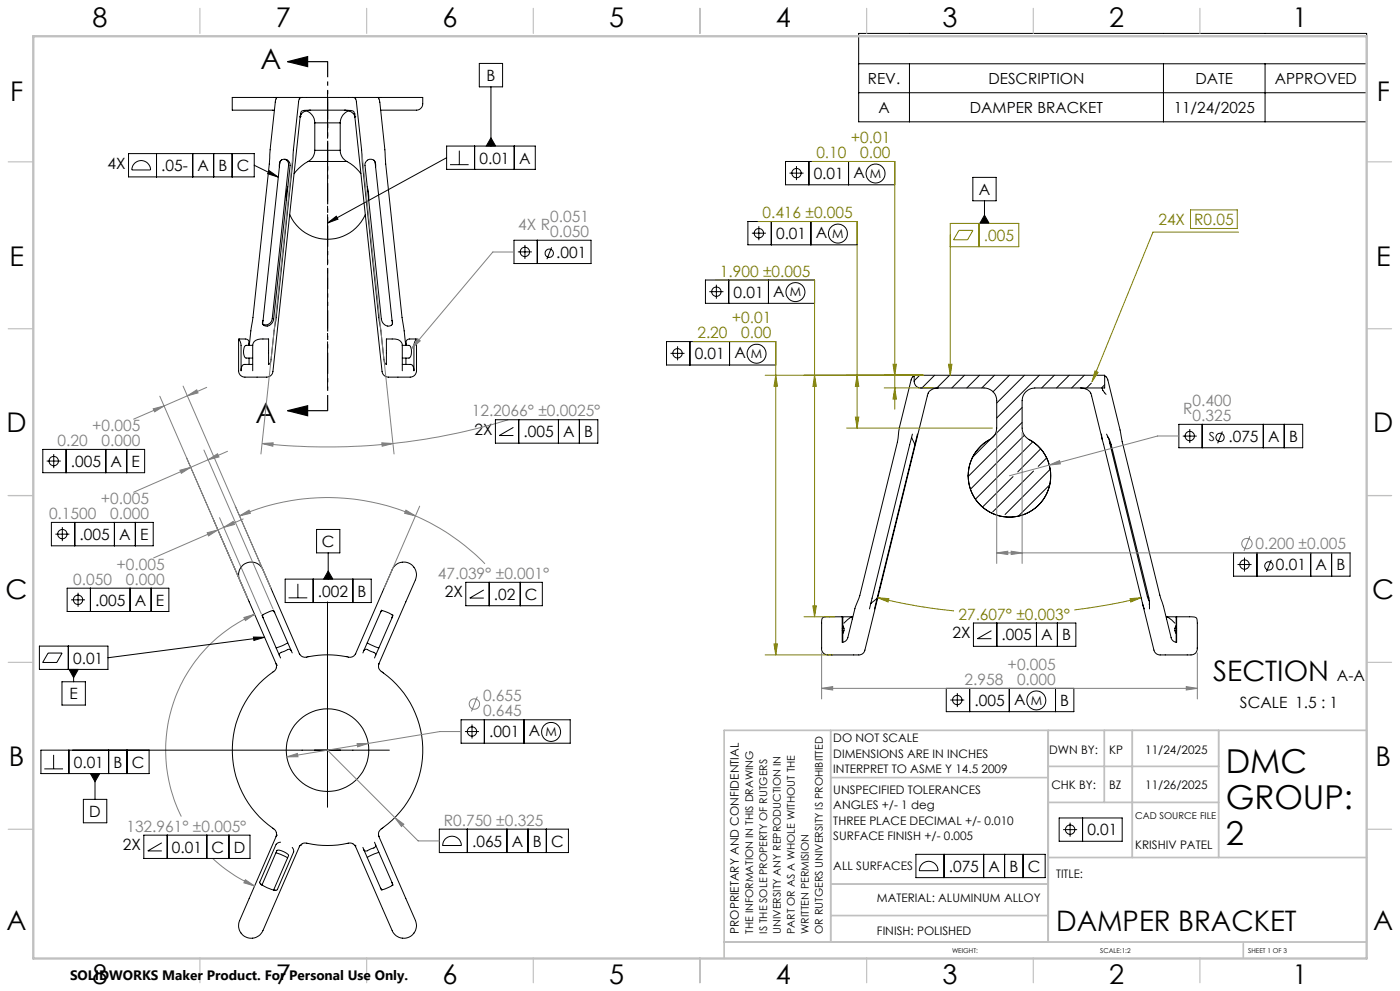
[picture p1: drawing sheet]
<svg xmlns="http://www.w3.org/2000/svg" width="420mm" height="297mm" viewBox="0 0 420 297" stroke-linecap="round" stroke-linejoin="round" font-family="sans-serif">
<g fill="none" stroke="#000" stroke-width=".3">
<path d="M143.8 19h7v7h-7zM257.6 10h152.4v26.5h-152.4zM257.6 19.1h152.4M272.8 19.1v17.4M349 19.1v17.4M379.5 19.1v17.4M82.9 29.2l-1.9 15.7-.2 4.3-4.9 46-1.1 8.3M82.9 29.2h-13.2v3.8l12.6 .1M82.9 29.2h7.8M90.1 34.9l-8.2 76.4a1.88 1.88 0 0 1-1.9 1.7h-5.6a2.17 2.17 0 0 1-2.8-1.9v-9.5M90.1 34.9h.1M90.2 34.2h.1"/>
<path d="M90.2 34.2l-.1 .7M90.7 29.2a1.27 1.27 0 0 0-1.1 1.4l-6.7 64.6-1.6 12.6a1.41 1.41 0 0 1-.7 1.4v-7.6h-1.7a2.45 2.45 0 0 0-3.1 1.9M90.7 29.2h15.1M91.3 33.1a3.8 3.8 0 0 1 3.1 3.7M91.9 33.2l-.2 .1a2.22 2.22 0 0 0-1.6 1.7M92.9 33l-.6 .1a1.81 1.81 0 0 0-2 .5l-.1 .6M92.9 33h.3M93.1 33h10.3M94.4 36.8h7.7M94.4 36.8v8.2M102.1 36.8v8.2M103.3 33l1.5 .1a1.1 1.1 0 0 1 1.5 1.1"/>
<path d="M104.7 33.3a2.12 2.12 0 0 1 1.8 1.8M105.1 33.1a3.8 3.8 0 0 0-3 3.7M105.8 29.2a1.28 1.28 0 0 1 1.1 1.4l6.7 64.6 1.6 12.6a1.41 1.41 0 0 0 .7 1.4v-7.6h1.8a2.44 2.44 0 0 1 3 1.9M105.8 29.2h7.8M106.3 34.2h.1M106.3 34.2l.1 .7M106.4 34.9l.1 .2M106.4 34.9h.1M106.5 35.1l8.1 76.2a1.95 1.95 0 0 0 1.9 1.7h6.2a1.97 1.97 0 0 0 2.3-1.9v-9.5M113.6 29.2h13.2v1.9a2.14 2.14 0 0 1-2.7 1.9h-9.9M113.6 29.2l.3 1.4 1.6 14.3 .2 4.3 4.9 46 1.1 8.3M147.3 26v17.8"/>
<path d="M257.6 27.8h152.4M38.6 46h37.7v7h-37.7zM40.3 49a2.8 2.8 0 0 1 3.1-.7 2.8 2.8 0 0 1 1.8 2.6h-5.7l.3-1.1zM47 46v7M57.8 46v7M64.1 46v7M69.6 46v7M76.3 49.5l7.2 3.6M80.8 51.1l2.7 2-3.2-1zM83.8 50l-4.9 46M83.9 48.9l-.1 1.1M84.2 48.1l-.3 .9"/>
<path d="M84.4 48a1.69 1.69 0 0 1 1.8-.1 1.69 1.69 0 0 1 .8 1.7l-4.9 46a1.95 1.95 0 0 1-1.1 1.9 1.95 1.95 0 0 1-2.2-.4l.1-1.1M84.4 48a1.82 1.82 0 0 0-.6 2M84.5 48h-.1M85.3 47.8a1.47 1.47 0 0 1 1.3 1.7l-4.9 46a1.94 1.94 0 0 1-2.9 1.6M86.3 55.9l-.3 1.8-.1 2.4M92.4 48.4l-1.9 1.3-2.3 2.4M92.4 48.4h11.7M94.4 45a3.7 3.7 0 0 1-2 3.4M94.4 45h7.7M102.1 45a3.9 3.9 0 0 0 2 3.4M104.1 48.4l1.9 1.3 2.3 2.4M110.2 55.9l.3 1.8 .1 2.4"/>
<path d="M112.2 48l.3 .6 .2 1.4M112.7 50a1.66 1.66 0 0 0-1.3-2.3 1.66 1.66 0 0 0-1.9 1.9l4.9 46a2.05 2.05 0 0 0 3.2 1.7l.2-.3-.2-1M112.7 50l4.9 46M134 43.8h26.6v7h-26.6zM134 47.3l-35.8 19.5M135 49.4h5.6M137.8 45.2v4.2M142.4 43.8v7M147.3 41.3l1.4 2.5h-2.8zM154.3 43.8v7M235.7 48.4h32.7v7h-32.7zM236.9 51.9h4.2"/>
<path d="M238.9 49.8v4.2M242.7 48.4v7M254.6 48.4v7M291.9 53.2h6.9v7h-6.9zM86.9 64.3a12.4 12.4 0 0 0 11.4 7.4 12.4 12.4 0 0 0 11.3-7.4M98.2 66.8l2.7-2 .5 .9zM154.2 72h23.1v7h-23.1zM155.4 75.5h4.2M157.5 73.4v4.2M161.2 72v7M165.5 74.1l-1.4 3.6M224.4 66.4h32.7v7h-32.7z"/>
<path d="M225.6 69.9h4.2M227.6 67.8v4.2M231.4 66.4v7M243.3 66.4v7M295.3 64.5l1.5 2.5h-2.9zM295.3 60.2v6.8M78.9 96l-.1 1.1M117.6 96l.1 1.1M211.6 83.9h32.8v7h-32.8zM212.8 87.4h4.2M214.9 85.3v4.2M218.6 83.9v7"/>
<path d="M230.5 83.9v7M74.6 103.5a1.21 1.21 0 0 0-1-1.9h-2l.5 .9 .2 1v7.6l.1-.5a1.06 1.06 0 0 1 1-1.4h2.4M74.7 102.7v.8M74.7 107.3v1.9M75.8 103.5h-2a2.71 2.71 0 0 0 0 3.8h2M75.8 103.5v7.6M120.7 103.5h2a2.79 2.79 0 0 1 0 3.8h-2M120.7 103.5v7.6M121.8 102.7v.8M121.8 107.3v1.9M121.9 103.5a1.24 1.24 0 0 1 1-1.9h2l-.7 1.8v7.7v-.4a1.2 1.2 0 0 0-1.1-1.5h-2.4M200 102.4h32.7v7h-32.7z"/>
<path d="M201.2 105.9h4.2M203.3 103.8v4.2M207 102.4v7M218.9 102.4v7M274.2 112.6l-.6 .6-.3 .7-3.5 14.3-.6 4.2-11.2 46-1.4 3.5-2.2 9.2a1.79 1.79 0 0 1-1.7 1.4v-7.6l.1 .1v7.5M275.9 112.5l-1.7 1.6M276.5 116.3h.1M280.4 112.5l-3.8 3.8M281.5 116.3a2.9 2.9 0 0 0-3.3 2.3l-18.7 76.2a1.85 1.85 0 0 1-1.9 1.5h-8.8a2 2 0 0 1-2.3-1.9M284.9 112.5l-3.8 3.8M289.3 112.5l-3.8 3.8M293.9 112.5l-3.8 3.8"/>
<path d="M298.3 112.5l-3.8 3.8M302.8 112.5l-4.9 4.9M307.3 112.5l-8.3 8.3M311.8 112.5l-12.8 12.8M316.3 112.5l-3.8 3.8M320.8 112.5l-3.8 3.8M324.2 116.3a2.85 2.85 0 0 1 3.3 2.3l3.2 13.2M325.3 112.5l-3.8 3.8M327.4 114.8l-1.4 1.5M330.7 116.3l.2 .7 .9 1.2M331.4 112.6l.6 .5 .4 .8 3.6 15 .7 3.5 11.2 46 1.1 3.3 2.3 9.4a1.71 1.71 0 0 0 1.7 1.4v-7.6l-.2 7.6M331.4 115.3l-1 1"/>
<path d="M12.8 134.7h30.6v7h-30.6zM14 138.2h4.2M16.1 136.1v4.2M19.8 134.7v7M31.7 134.7v7M38 134.7v7M148.6 125.8h30.8v7h-30.8zM154 128.1l-4.2 2.4h4.2M155.6 125.8v7M167.5 125.8v7M173.8 125.8v7M273.4 131.1l1.1 2.2"/>
<path d="M273.7 130.1l-12.9 52.4M275.2 130.1l-12.1 49.2M297 131.7a12.4 12.4 0 0 0-3.7 18.8 12.4 12.4 0 0 0 19.1 0 12.4 12.4 0 0 0-3.8-18.8M297 131.7a3.8 3.8 0 0 0 2-3.4v-8.2a3.8 3.8 0 0 0-3.8-3.8h-19a1.91 1.91 0 0 1-2-1.9v-1.9h57.2v3.8h-21a3.9 3.9 0 0 0-3.8 3.8v8.2a3.8 3.8 0 0 0 2 3.4M306.6 122.1l-14.8 14.9M306.6 126.6l-16.2 16.2M307.3 130.5l-16.2 16.1M309.8 132.4l-17.2 17.2M312.2 134.5l-6.9 6.9M314 137.2l-2.5 2.6M330.4 130.1l.3 1.6 12 49 .6 1.8M332 130.1l1.3 3.1 11.4 46 .1 3.3"/>
<path d="M332.2 130.9l.5 .8M332.8 131.7l11.4 47.1 .6 1.4M353.7 127.2h37.1v7h-37.1zM354.8 130.7h4.2M356.9 128.6v4.2M360.6 127.2v7M366.7 129.3l-1.4 3.6M379 127.2v7M385.3 127.2v7M15.4 156.6h30.6v7h-30.6zM18.7 158v4.2M22.4 156.6v7"/>
<path d="M34.3 156.6v7M40.6 156.6v7M95 158.7h7v7h-7zM303.9 142.8l-9.2 9.2M310.1 141.2l-12.3 12.2M314.9 145.3l-9.4 9.4M315.1 140.6l-13.6 13.6M16.6 160.1h4.2M20.1 176.3h30.6v7h-30.6zM21.3 179.8h4.2M23.4 177.7v4.2M27.1 176.3v7"/>
<path d="M39 176.3v7M45.3 176.3v7M85.5 173.6h25.9v7h-25.9zM86.6 179.2h5.6M89.4 175v4.2M93.9 173.6v7M98.5 171.1l1.4 2.5h-2.8zM98.5 165.7v7.9M105.9 173.6v7M139.7 174.5h23v7h-23zM145.1 176.8l-4.2 2.4h4.2M146.8 174.5v7"/>
<path d="M156.1 174.5v7M263.1 179.3l-1.9 1.6M263.1 179.3l-.7 3.2M370.1 165.7h34.9v7h-34.9zM371.3 169.2h4.2M373.3 167.1v4.2M377.1 165.7v7M381.4 167.8l-1.5 3.6M393.2 165.7v7M399.5 165.7v7M11.8 193.6h20.6v7h-20.6zM14.4 195.7h4.2l-1.6 2.8h-4.2z"/>
<path d="M20.5 193.6v7M76 190.9l3.4 .1-3.2 .9zM78.6 184.4l.3 .7M78.9 185.1l4.9 11.3M79.4 191l-47 6.1M82.1 182.8l.3 .8M82.4 183.6l-.3-.5a3.4 3.4 0 0 0-2.7 .8l-.6 .4 .1 .8M82.4 183.6l4.9 11.3M82.8 198.9l.1 .5M82.9 199.4h.1M82.9 199.4l-.3 1.4a28.9 28.9 0 0 0 0 48.1l.3 .7v.7M83.8 196.4l.4 .8"/>
<path d="M86.3 192.7l-3.5 1.5M87.3 194.9a1.86 1.86 0 0 0-2.2 .4l-1.2 .5-.1 .6M87.3 194.9l.4 .8M89.8 195.9l.1 .2M89.9 196.1l-11-25.4a3.8 3.8 0 0 0-5-1.9 3.8 3.8 0 0 0-2 5l11 25.3M89.9 196.1a2.12 2.12 0 0 0 2.8 .7 31.3 31.3 0 0 1 12.4 .2l1.1-.4 .4-.5M98.2 180.4v61.5M106.6 196.1l11.1-25.4a3.8 3.8 0 0 1 5-1.9 3.8 3.8 0 0 1 1.9 5l-11 25.3M106.7 195.9l-.1 .2M109.2 194.9a1.86 1.86 0 0 1 2.2 .4 1.27 1.27 0 0 1 1.3 1.1M109.2 194.9l-.3 .8M110.2 192.7l3.5 1.5"/>
<path d="M112.7 196.4l-.3 .8M113.6 199.1a2.14 2.14 0 0 0 1.4 2.6 28.7 28.7 0 0 1-1.1 47.1l-.3 .5v1.2M113.7 198.9l-.1 .2M114.1 183.6l-4.9 11.3M114.4 182.8l-.3 .8M114.7 183l.7 .2a3.8 3.8 0 0 1 2.3 1.3l-.1 .6M114.7 183l-.6 .6M117.6 185.1l-4.9 11.3M117.9 184.4l-.3 .7M246.5 194.1v.3M252.8 187.5l.4 1-.4 1.4M255.7 184.9h-7.5a1.38 1.38 0 0 0-1.5 .3 1.38 1.38 0 0 0-.2 1.6v7.6"/>
<path d="M255.7 184.9l-1.4 .8-1.1 1.1M255.7 184.9v.7M292 186.7h30.8v7h-30.8zM297.4 189l-4.2 2.4h4.2M299 186.7v7M310.9 186.7v7M317.2 186.7v7M342.7 180.8l3.5 14a1.85 1.85 0 0 0 1.9 1.5h8.8a1.97 1.97 0 0 0 2.3-1.9v-8.2a1.25 1.25 0 0 0-1.8-1.3h-7.4M344.8 180.8v.4M350 184.9l.9 .4 1.6 1.5M350 184.9v.7M352.8 187.5l-.3 .9 .1 1 .2 .5"/>
<path d="M18.6 204.3h7v7h-7zM20.7 200.6h2.8l-1.4 2.5zM22.1 200.6v3.7M138.3 215.7h32.8v7h-32.8zM139.5 219.2h4.2M141.6 217.1v4.2M145.3 215.7v7M157.2 215.7v7M283.9 206.3h38.3v7h-38.3zM285.1 209.8h4.2M287.2 207.7v4.2M290.9 206.3v7"/>
<path d="M302.8 206.3v7M316.7 206.3v7M13.3 230.4h5.6M16.1 226.2v4.2M20.7 224.8v7M25 239.6h7v7h-7zM27.1 231.8h2.8l-1.4 2.5zM28.5 231.8v7.8M32.6 224.8v7M38.1 224.8v7M44.7 224.8v7h-32.4v-7h104.5M43.1 250.3h31.9v7h-31.9z"/>
<path d="M48.5 252.6l-4.2 2.4h4.2M50.2 250.3v7M62.1 250.3v7M68.7 250.3v7M82.8 255.6l3.5 1.5M82.9 250.5l-11 25.4a3.8 3.8 0 0 0 2 5 3.8 3.8 0 0 0 5-2l11-25.3M82.9 250.3h.1M82.9 250.3l-.1 .5M84.2 252.4l-.9 .3-.5 .3-4.9 11.4 .7 .9M87.7 254l.4 .8v.5l-4.9 11.3-1.1 .2M90.1 253.4h.1M90.1 253.4l-.3 .4"/>
<path d="M90.1 253.4l.8-.7h.7a31.5 31.5 0 0 0 13.6 0l1.3 .7M106.5 253.4h.1M106.5 253.4l.2 .4M108.9 254l.3 .7M109.2 254.7l4.9 11.3M112.4 252.4l.3 .8M112.7 253.2a1.46 1.46 0 0 1-1.5 1.3 1.57 1.57 0 0 1-2 .2M112.7 253.2l4.9 11.3M113.6 250.5l11 25.4a3.8 3.8 0 0 1-1.9 5 3.8 3.8 0 0 1-5-2l-11.1-25.3M113.6 250.5v.1M113.6 250.6l.1 .2M113.7 255.4l-3.5 1.6"/>
<path d="M131.8 248.5h38.7v7h-38.7zM133.6 251.5a2.82 2.82 0 0 1 3-.7 2.82 2.82 0 0 1 1.8 2.6h-5.6l.2-1.1zM140.2 248.5v7M152.1 248.5v7M158.4 248.5v7M163.9 248.5v7M274.8 256h38.7v7h-38.7zM276.6 259a2.8 2.8 0 0 1 3.1-.7 2.8 2.8 0 0 1 1.7 2.6h-5.6l.2-1.1zM283.2 256v7M295.1 256v7M301.4 256v7M306.9 256v7"/>
<path d="M317.7 245.1h19v7h-19zM318.9 248.6h4.2M321 246.6v4.2M324.8 245.1v7M78.1 264.8a9.7 9.7 0 0 0 4.6 2M78.6 265.2l4.5-10.3a4 4 0 0 1 3.5 1.5l-4.5 10.3M114.1 266l.6 .7M114.1 266l.3 .8M117.6 264.5l.1 .9M117.6 264.5l.3 .8M117.7 265.4l-3 1.3"/>
<circle cx="238.9" cy="51.9" r="1.4"/>
<circle cx="262.7" cy="52" r="2.85"/>
<circle cx="157.5" cy="75.5" r="1.4"/>
<circle cx="164.8" cy="75.9" r="1.25"/>
<circle cx="227.7" cy="69.9" r="1.4"/>
<circle cx="251.4" cy="70" r="2.83"/>
<circle cx="214.9" cy="87.4" r="1.41"/>
<circle cx="238.6" cy="87.5" r="2.84"/>
<circle cx="203.2" cy="105.9" r="1.4"/>
<circle cx="227" cy="106" r="2.85"/>
<circle cx="16.1" cy="138.2" r="1.41"/>
<circle cx="356.9" cy="130.7" r="1.4"/>
<circle cx="366" cy="131.1" r="1.25"/>
<circle cx="18.7" cy="160.1" r="1.39"/>
<circle cx="23.4" cy="179.8" r="1.4"/>
<circle cx="373.4" cy="169.2" r="1.4"/>
<circle cx="380.7" cy="169.6" r="1.26"/>
<circle cx="141.6" cy="219.2" r="1.4"/>
<circle cx="165.3" cy="219.4" r="2.85"/>
<circle cx="287.2" cy="209.8" r="1.4"/>
<circle cx="310.9" cy="209.9" r="2.85"/>
<circle cx="98.3" cy="224.8" r="12.4"/>
<circle cx="321" cy="248.6" r="1.4"/>
</g>
<g fill="none" stroke="#808080" stroke-width=".3">
<path d="M87.9 46.2l-9.6 89.9M108.6 46.2l9.6 89.9M154.2 75.5h-6.4l-24.2 28.8M47.9 118.7l26.4 60.5-10.2-23.3M54.9 115.7l26.3 60.5M56.2 118.6l2.8-1.8 .4 1zM62 116.1l-21.9 9.5M125.3 101.5l.8 .7-2.5 2.1zM46 122.5l3.2-.8-2.8 1.7zM61.2 134.9l20.7 47.6M62.4 137.8l2.9-1.8 .4 .9zM68.3 135.3l-28.2 12.2"/>
<path d="M78.6 132.9l3.4-.2-.2 1zM78.6 132.9a188.9 188.9 0 0 0 39.3 0M114.5 132.7l3.4 .2-3.2 .8zM152.5 125.8a189.2 189.2 0 0 1-34.6 7.1M299 129.6v39.3M306.6 129.6v39.3M314.8 139.4l3.1-1.4 .2 1zM353.7 130.7h-6.4l-44.5 11.9M54 140.9l3.2-.9-2.8 1.8zM62.2 159.7l3.2-.9-2.9 1.8zM65.4 158.8l-19.3 8.4M65.9 155.1l12.5 28.9"/>
<path d="M67.1 158l2.9-1.7 .3 .9zM67.1 158l-1.7 .8M71.9 154.6l2.8-1.7 .4 .9zM71.9 154.6a66 66 0 0 1 52.7 0M73 155.5l-5.9 2.5M121.8 152.9l2.8 1.7-3.2-.8zM124.6 154.6a66.4 66.4 0 0 1 20.9 14.4M125.9 151.7l-10.6 24.5M299 165.7l3.3-.5v1zM299 165.7h106.1M303.4 165.2l3.2 .5-3.2 .5zM375 160.7l-1.8 4.4"/>
<path d="M73.2 185.1l3.2-1-2.8 1.9zM76.4 184.1a44.4 44.4 0 0 0-22 60.6M246.5 195.6v13.9M359.2 195.6v13.9M138.3 219.2h-6.3l-21.5 3.6M143.2 208.8l-1.8 4.4M246.5 206.3l3.3-.5v1zM246.5 206.3h112.7M355.9 205.8l3.3 .5-3.3 .5zM86 226.8l3.2-1 .2 1zM98.2 224.8l27.2 27.2h6.4M107.1 222.8h3.4l-3.2 1z"/>
<path d="M110.5 222.8l-24.5 4M63.8 257.3a44.7 44.7 0 0 0 12.6 8.2M118.5 245l2.6 2-.7 .7zM73.6 263.7l2.8 1.8-3.2-.9z"/>
<circle cx="374.1" cy="162.9" r="1.56"/>
<circle cx="142.3" cy="211" r="1.55"/>
</g>
<g fill="none" stroke="#808000" stroke-width=".3">
<path d="M243.6 48.4h24.8v74.2M227.4 66.4h29.7v61.9M285.1 73.9h20.5v-6.9h-20.5v45.5M287.7 69h4.2l-1.6 2.9h-4.2zM293.7 67v6.9M357.2 62.9h14v5.6h-14zM371.5 69.6h-25.6l-18.3 44.8M214.7 83.9h29.7v101M207.9 102.4h24.8v93.9M229.6 112.5h47.4M232.7 112.5l.5 3.3h-1zM244.4 112.5l.5 3.3h-1z"/>
<path d="M257.1 112.5l.5 3.3h-1zM265.3 116.3h14.7M267.9 109.2h1l-.5 3.3zM268.4 116.3l.5 3.3h-1zM284.6 109.2h1l-.5 3.3zM328.5 111.2l.9 .4-1.8 2.8zM254 128.3h43.7M256.6 125h1l-.5 3.3zM263.3 179.1l3.4 .3-.3 1zM263.3 179.1l11.4 2.4 11.5 1.6M339 179.4l3.3-.3-3.1 1.3zM342.3 179.1l-9 2-11 1.7"/>
<path d="M229.6 196.3h20.2M232.2 193h1l-.5 3.3zM241.2 184.9h9.3M243.9 181.6h1l-.5 3.3z"/>
</g>
<path d="M86.3 18.5l6-1.5v3zM86.3 18.5h12M86.3 123.1l6-1.5v3zM86.3 123.1h12" fill="none" stroke="#000" stroke-width=".35"/>
<path d="M98.3 27.3v89.1" fill="none" stroke="#000" stroke-width=".3" stroke-dasharray="15.2 1.3 1.3 1.3" stroke-dashoffset="1.2" stroke-linecap="butt"/>
<path d="M98.3 51.4v-20.9" fill="none" stroke="#000" stroke-width=".3" stroke-dasharray="15.2 1.3 1.3 1.3" stroke-dashoffset="6.7" stroke-linecap="butt"/>
<path d="M98.3 18.5v104.6" fill="none" stroke="#000" stroke-width=".35" stroke-dasharray="6.3 1.3 1.3 1.3 1.3 1.3" stroke-dashoffset="1.7" stroke-linecap="butt"/>
<path d="M217.2 218.9h192.8v63.4h-192.8M249.2 218.9v63.4M314.5 218.9v63.4M331.3 218.9v21.6M339.7 218.9v38.1M365.6 218.9v38.1M314.5 229.7h51.1M314.6 237.1v38.1M314.5 257h95.5M314.5 240.5h51.1M249.2 274.4h65.3M249.2 265h65.3" fill="none" stroke="#c0c0c0" stroke-width=".3"/>
<g fill="none" stroke="#c0c0c0" stroke-width=".35">
<path d="M60 2.5v7.5M110 2.5v7.5M160 2.5v7.5M210 2.5v7.5M260 2.5v7.5M310 2.5v7.5M360 2.5v7.5M2.5 48.5h7.5M410 48.5h7.5M2.5 98.5h7.5M410 98.5h7.5M2.5 148.5h7.5"/>
<path d="M410 148.5h7.5M2.5 198.5h7.5M410 198.5h7.5M2.5 248.5h7.5M410 248.5h7.5M60 287v7.5M110 287v7.5M160 287v7.5M210 287v7.5M260 287v7.5M310 287v7.5M360 287v7.5"/>
</g>
<g fill="none" stroke="#c0c0c0" stroke-width=".5">
<path d="M249.2 218.9v63.4M314.5 218.9v63.4M331.3 218.9v21.6M339.7 218.9v38.1M365.6 218.9v38.1M410 218.9h-192.8v68.4M249.2 233h65.3M314.5 229.7h51.1M314.5 257h95.5M314.5 240.5h51.1M249.2 265h65.3M249.2 274.4h65.3"/>
<path d="M217.2 282.3h192.8M373 282.8v4.2"/>
</g>
<path d="M10 10.9h400v276.4h-400z" fill="none" stroke="#c0c0c0" stroke-width=".7"/>
<g fill="#000">
<path d="M86.3 18.5l6-1.5v3zM86.3 123.1l6-1.5v3z"/>
<path d="M76 190.9l3.4 .1-3.2 .9zM20.7 200.6l1.4 2.5 1.4-2.5zM98.2 66.8l2.7-2 .5 .9zM80.8 51.1l2.7 2-3.2-1zM147.3 41.3l1.4 2.5h-2.8zM295.3 64.5l1.5 2.5h-2.9zM98.5 171.1l1.4 2.5h-2.8zM27.1 231.8l1.4 2.5 1.4-2.5z"/>
</g>
<path d="M244.4 112.5l.5 3.3h-1zM243.9 181.6h1l-.5 3.3zM263.3 179.1l3.4 .3-.3 1zM339 179.4l3.3-.3-3.1 1.3zM232.7 112.5l.5 3.3h-1zM232.2 193h1l-.5 3.3zM267.9 109.2h1l-.5 3.3zM268.4 116.3l.5 3.3h-1zM257.1 112.5l.5 3.3h-1zM256.6 125h1l-.5 3.3zM328.5 111.2l-.9 3.2 1.8-2.8zM284.6 109.2h1l-.5 3.3z" fill="#808000"/>
<path d="M86 226.8h3.4l-.2-1zM107.1 222.8l.2 1 3.2-1zM121.8 152.9l2.8 1.7-3.2-.8zM71.9 154.6l2.8-1.7 .4 .9zM73.2 185.1l3.2-1-2.8 1.9zM73.6 263.7l2.8 1.8-3.2-.9zM62.2 159.7l3.2-.9-2.9 1.8zM67.1 158l2.9-1.7 .3 .9zM54 140.9l3.2-.9-2.8 1.8zM62.4 137.8l2.9-1.8 .4 .9zM46 122.5l3.2-.8-2.8 1.7zM56.2 118.6l2.8-1.8 .4 1zM118.5 245l1.9 2.7 .7-.7zM125.3 101.5l-1.7 2.8 2.5-2.1zM78.6 132.9l3.4-.2-.2 1zM114.5 132.7l3.4 .2-3.2 .8zM246.5 206.3l3.3-.5v1zM355.9 205.8l3.3 .5-3.3 .5zM314.8 139.4l3.3-.4-.2-1zM303.4 165.2l3.2 .5-3.2 .5zM299 165.7l3.3-.5v1z" fill="#808080"/>
<g font-size="9.9">
<text x="367.7" y="231.6">DMC</text>
<text x="367.7" y="242.5">GROUP:</text>
<text x="367.7" y="253.4">2</text>
</g>
<g font-size="8.5">
<text x="78.1" y="20.7">A</text>
<text x="76.6" y="126.9">A</text>
<text x="363.9" y="204.1">SECTION</text>
<text x="316.9" y="278.9">DAMPER BRACKET</text>
</g>
<g font-size="8.1">
<text x="27.7" y="8">8</text>
<text x="82.7" y="8">7</text>
<text x="132.7" y="8">6</text>
<text x="182.7" y="8">5</text>
<text x="232.7" y="8">4</text>
<text x="282.7" y="8">3</text>
<text x="332.7" y="8">2</text>
<text x="387.7" y="8">1</text>
<text x="3" y="30.4">F</text>
<text x="413" y="30.4">F</text>
<text x="2.8" y="79.6">E</text>
<text x="412.8" y="79.6">E</text>
<text x="2" y="129.6">D</text>
<text x="412" y="129.6">D</text>
<text x="1.7" y="179.6">C</text>
<text x="411.7" y="179.6">C</text>
<text x="2.7" y="229.6">B</text>
<text x="412.7" y="229.6">B</text>
<text x="2" y="278.9">A</text>
<text x="412" y="278.9">A</text>
<text x="27.7" y="295">8</text>
<text x="82.7" y="295">7</text>
<text x="132.7" y="295">6</text>
<text x="182.7" y="295">5</text>
<text x="232.7" y="295">4</text>
<text x="282.7" y="295">3</text>
<text x="332.7" y="295">2</text>
<text x="387.7" y="295">1</text>
</g>
<g font-size="4.7">
<text x="146" y="24.3">B</text>
<text x="32.3" y="50.5">4X</text>
<text x="48.4" y="51.3">.05-</text>
<text x="59.2" y="51.3">A</text>
<text x="65.5" y="51.3">B</text>
<text x="71.1" y="51.3">C</text>
<text x="143.8" y="49">0.01</text>
<text x="155.7" y="49">A</text>
<text x="244.1" y="53.6">0.01</text>
<text x="256" y="53.4">A</text>
<text x="293.6" y="58.4">A</text>
<text x="232.8" y="71.6">0.01</text>
<text x="244.7" y="71.4">A</text>
<text x="166.8" y="77.2">.001</text>
<text x="220.1" y="89.2">0.01</text>
<text x="232" y="88.9">A</text>
<text x="208.4" y="107.6">0.01</text>
<text x="220.3" y="107.4">A</text>
<text x="142.3" y="130.3">2X</text>
<text x="157.1" y="131.1">.005</text>
<text x="169" y="131.1">A</text>
<text x="175.3" y="131.1">B</text>
<text x="368.5" y="132.4">.075</text>
<text x="380.4" y="132.4">A</text>
<text x="386.7" y="132.4">B</text>
<text x="21.3" y="139.9">.005</text>
<text x="33.2" y="139.9">A</text>
<text x="39.5" y="139.9">E</text>
<text x="23.9" y="161.8">.005</text>
<text x="35.8" y="161.8">A</text>
<text x="42.1" y="161.8">E</text>
<text x="96.6" y="163.9">C</text>
<text x="382.7" y="170.9">0.01</text>
<text x="394.6" y="170.9">A</text>
<text x="400.9" y="170.9">B</text>
<text x="95.4" y="178.8">.002</text>
<text x="107.3" y="178.8">B</text>
<text x="133.5" y="179">2X</text>
<text x="148.2" y="179.8">.02</text>
<text x="157.5" y="179.8">C</text>
<text x="28.6" y="181.5">.005</text>
<text x="40.5" y="181.5">A</text>
<text x="46.8" y="181.5">E</text>
<text x="285.7" y="191.2">2X</text>
<text x="300.5" y="192">.005</text>
<text x="312.4" y="192">A</text>
<text x="318.7" y="192">B</text>
<text x="21.9" y="198.9">0.01</text>
<text x="20.9" y="209.6">E</text>
<text x="401.1" y="204.1">A-A</text>
<text x="292.3" y="211.5">.005</text>
<text x="304.2" y="211.3">A</text>
<text x="318.1" y="211.5">B</text>
<text x="372" y="212.3">SCALE 1.5 : 1</text>
<text x="146.8" y="221">.001</text>
<text x="158.6" y="220.7">A</text>
<text x="22.1" y="230.1">0.01</text>
<text x="34" y="230.1">B</text>
<text x="39.5" y="230.1">C</text>
<text x="26.8" y="244.8">D</text>
<text x="326.2" y="250.4">0.01</text>
<text x="36.9" y="254.8">2X</text>
<text x="51.6" y="255.5">0.01</text>
<text x="63.5" y="255.5">C</text>
<text x="70.1" y="255.5">D</text>
<text x="141.6" y="253.8">.065</text>
<text x="153.5" y="253.8">A</text>
<text x="159.8" y="253.8">B</text>
<text x="165.3" y="253.8">C</text>
<text x="284.6" y="261.3">.075</text>
<text x="296.5" y="261.3">A</text>
<text x="302.8" y="261.3">B</text>
<text x="308.3" y="261.3">C</text>
</g>
<g font-size="4.7" fill="#808000">
<text x="244.9" y="47.3">0.10</text>
<text x="255.3" y="42.8">+0.01</text>
<text x="258.1" y="47.4">0.00</text>
<text x="228.7" y="65.4">0.416 ±0.005</text>
<text x="347.5" y="67.4">24X</text>
<text x="358.2" y="67.4">R0.05</text>
<text x="295.2" y="72.2">.005</text>
<text x="216" y="82.9">1.900 ±0.005</text>
<text x="209.2" y="101.3">2.20</text>
<text x="219.6" y="96.8">+0.01</text>
<text x="222.4" y="101.4">0.00</text>
<text x="287.5" y="185.7">27.607° ±0.003°</text>
</g>
<g font-size="4.7" fill="#808080">
<text x="155.5" y="68.9">4X R</text>
<text x="165.1" y="66.4">0.051</text>
<text x="165.1" y="71">0.050</text>
<text x="141.5" y="124.8">12.2066° ±0.0025°</text>
<text x="355" y="124.1">R</text>
<text x="357.8" y="121.6">0.400</text>
<text x="27.6" y="129.1">+0.005</text>
<text x="357.8" y="126.2">0.325</text>
<text x="17.3" y="133.6">0.20</text>
<text x="30.5" y="133.7">0.000</text>
<text x="14.7" y="155.5">0.1500</text>
<text x="30.2" y="151">+0.005</text>
<text x="33" y="155.5">0.000</text>
<text x="376.7" y="164.6">0.200 ±0.005</text>
<text x="34.9" y="170.7">+0.005</text>
<text x="131.4" y="173.5">47.039° ±0.001°</text>
<text x="22" y="175.2">0.050</text>
<text x="37.8" y="175.2">0.000</text>
<text x="302.3" y="200.7">+0.005</text>
<text x="289.4" y="205.2">2.958</text>
<text x="305.1" y="205.3">0.000</text>
<text x="144.9" y="210.2">0.655</text>
<text x="144.9" y="214.7">0.645</text>
<text x="37.9" y="249.3">132.961° ±0.005°</text>
<text x="133.1" y="247.5">R0.750 ±0.325</text>
</g>
<g font-size="4.6">
<text x="260.4" y="25.2">REV.</text>
<text x="296.5" y="25.2">DESCRIPTION</text>
<text x="358.7" y="25.2">DATE</text>
<text x="382.4" y="25.2">APPROVED</text>
<text x="263.5" y="33.9">A</text>
<text x="291" y="33.9">DAMPER BRACKET</text>
<text x="352.1" y="33.9">11/24/2025</text>
</g>
<text font-size="4.1" x="21" y="293.7">SOLIDWORKS Maker Product. For Personal Use Only.</text>
<g font-size="3.7">
<text x="261" y="53.3">M</text>
<text x="249.7" y="71.3">M</text>
<text x="236.9" y="88.8">M</text>
<text x="225.3" y="107.3">M</text>
<text x="362.6" y="132.3">S</text>
<text x="309.2" y="211.2">M</text>
<text x="163.6" y="220.7">M</text>
</g>
<g font-size="3.5">
<text x="250" y="222.5">DO NOT SCALE</text>
<text x="250" y="227.1">DIMENSIONS ARE IN INCHES</text>
<text x="314.8" y="225.8">DWN BY:</text>
<text x="332.7" y="225.8">KP</text>
<text x="343.6" y="225.8">11/24/2025</text>
<text x="250" y="231.6">INTERPRET TO ASME Y 14.5 2009</text>
<text x="250" y="238.1">UNSPECIFIED TOLERANCES</text>
<text x="315.4" y="236.3">CHK BY:</text>
<text x="332.7" y="236.3">BZ</text>
<text x="343.6" y="236.3">11/26/2025</text>
<text x="250" y="242.6">ANGLES +/- 1 deg</text>
<text x="250" y="247.1">THREE PLACE DECIMAL +/- 0.010</text>
<text x="250" y="251.7">SURFACE FINISH +/- 0.005</text>
<text x="340.6" y="254.6">KRISHIV PATEL</text>
<text x="250" y="260.7">ALL SURFACES</text>
<text x="316.9" y="263">TITLE:</text>
<text x="263.1" y="270.5">MATERIAL: ALUMINUM ALLOY</text>
<text x="221.7" y="279.9" transform="rotate(-90 221.7 279.9)">PROPRIETARY AND CONFIDENTIAL</text>
<text x="263.1" y="280.2">FINISH: POLISHED</text>
</g>
<g font-size="3.2">
<text x="225.9" y="279.9" transform="rotate(-90 225.9 279.9)">THE INFORMATION IN THIS DRAWING</text>
<text x="230.1" y="279.9" transform="rotate(-90 230.1 279.9)">IS THE SOLE PROPERTY OF RUTGERS</text>
<text x="234.3" y="279.9" transform="rotate(-90 234.3 279.9)">UNIVERSITY ANY REPRODUCTION IN</text>
<text x="238.5" y="279.9" transform="rotate(-90 238.5 279.9)">PART OR AS A WHOLE WITHOUT THE</text>
<text x="242.6" y="279.9" transform="rotate(-90 242.6 279.9)">WRITTEN PERMISION</text>
<text x="246.8" y="279.9" transform="rotate(-90 246.8 279.9)">OR RUTGERS UNIVERSITY IS PROHIBITTED</text>
</g>
<text font-size="2.8" x="340.6" y="245.5">CAD SOURCE FILE</text>
<g font-size="2">
<text x="285.6" y="285.5">WEIGHT:</text>
<text x="330.1" y="285.6">SCALE:1:2</text>
<text x="374.5" y="285.6">SHEET 1 OF 3</text>
</g>
</svg>
